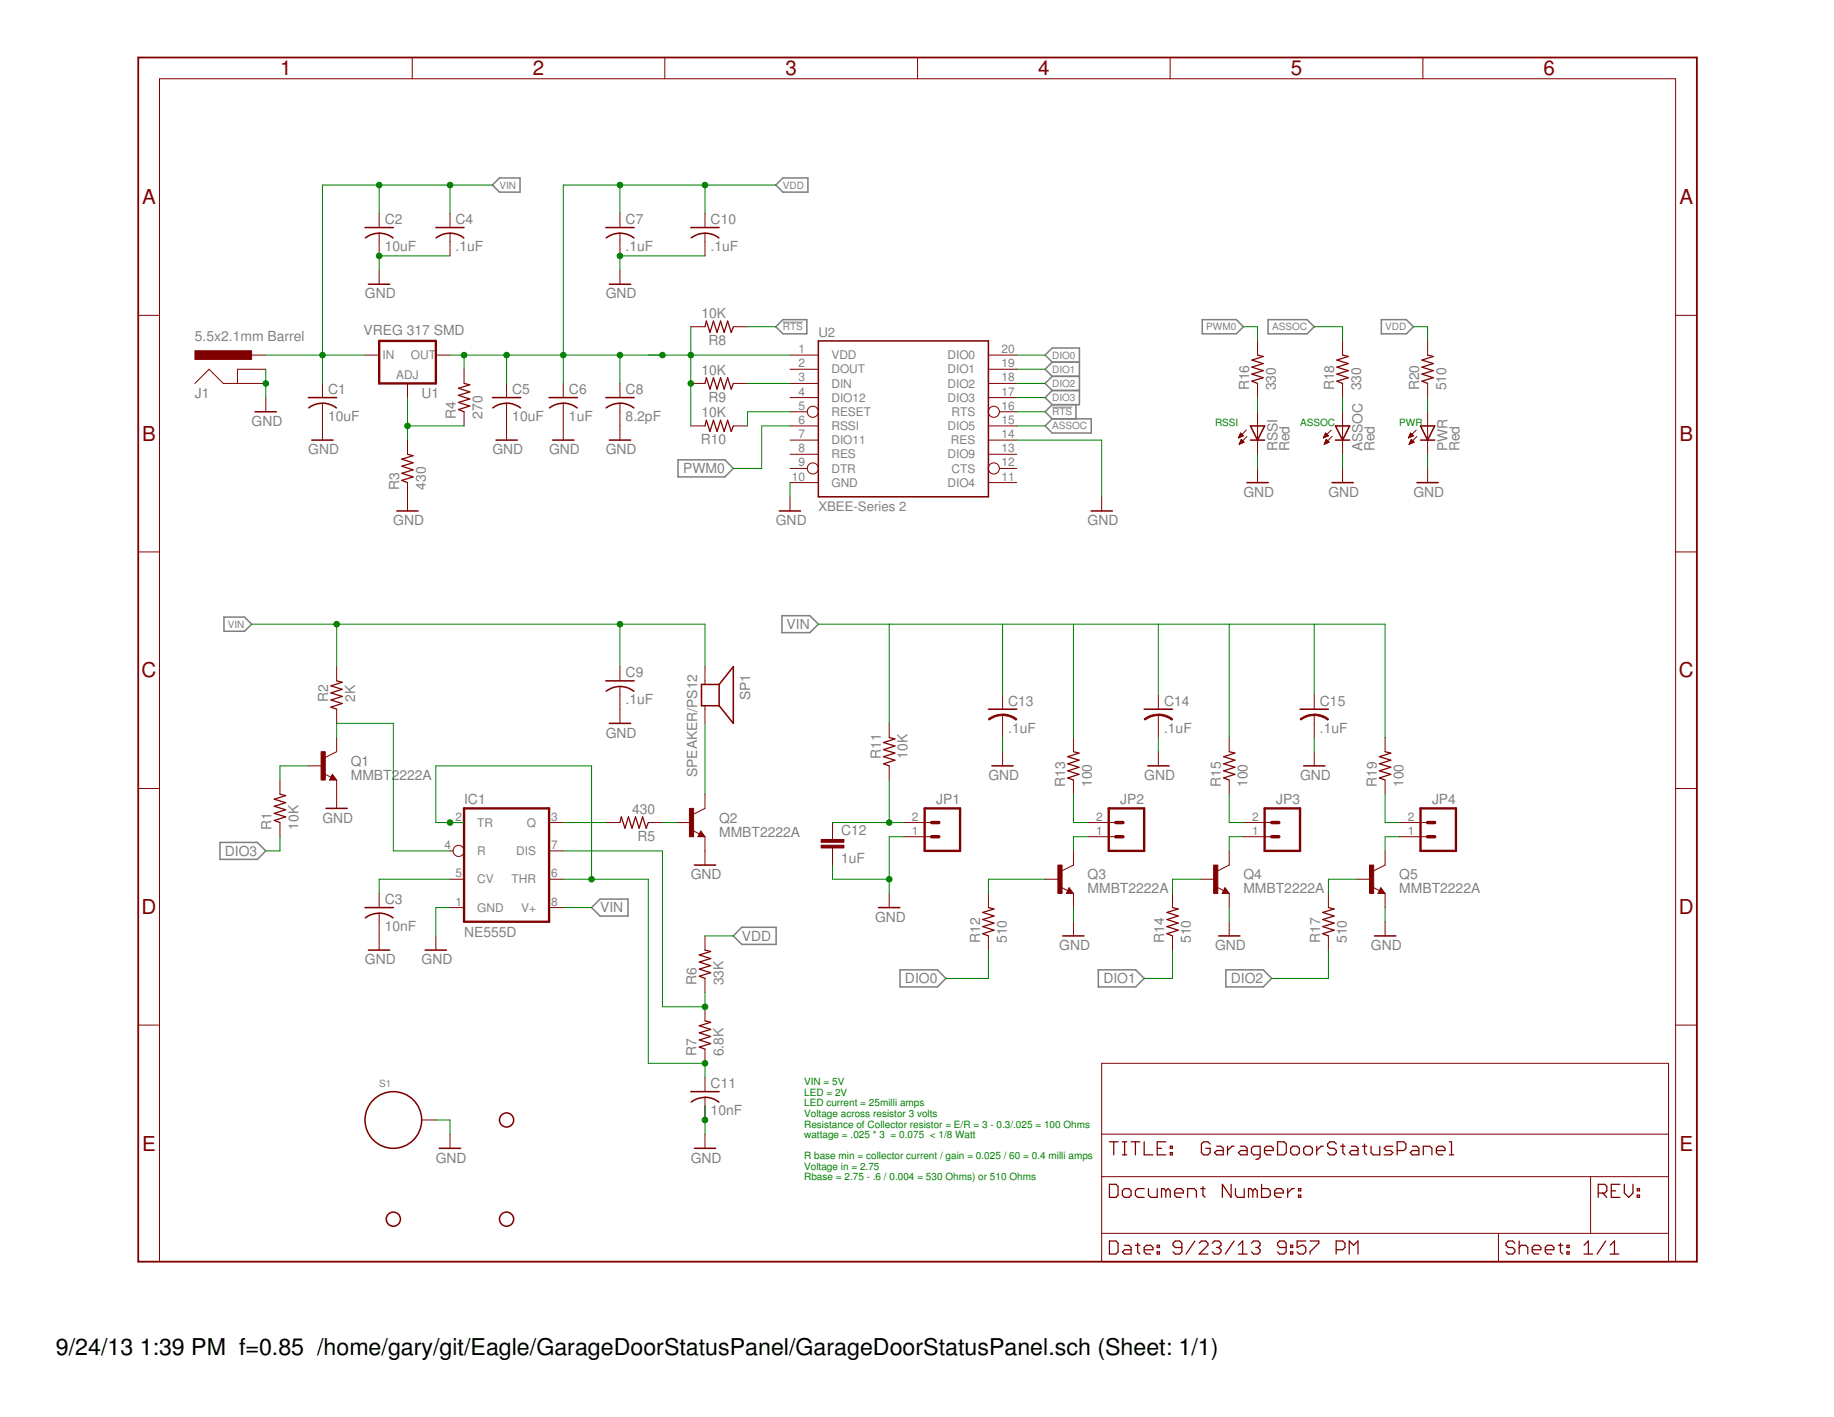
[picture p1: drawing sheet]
<svg xmlns="http://www.w3.org/2000/svg" width="279mm" height="216mm" viewBox="0 0 279 216" stroke-linecap="round" stroke-linejoin="round" font-family="sans-serif">
<g fill="none" stroke="#808080" stroke-width=".23">
<path d="M75 28.2l1.1-1.1h3.1v2.2h-3.1zM119.3 27.1h3.8v2.2h-3.8l-1.1-1.1zM118.2 49.8l1.1-1.1h3.6v2.2h-3.6zM160.3 55.2l-1.1 1.1 1.1 1M160.3 55.2h4.1M160.3 57.3h4.1M160.3 55.2l-1.1-1.1 1.1-1.1h4.1v8.7h-4.1M160.3 57.3l-1.1 1.1 1.1 1.1M160.3 59.5h4.1M160.3 59.5l-1.1 1.1 1.1 1.1M183.2 48.7h5.1l1.1 1.1-1.1 1.1h-5.1zM193.2 48.7h5.9l1.1 1.1-1.1 1.1h-5.9z"/>
<path d="M210.4 48.7h3.8l1.1 1.1-1.1 1.1h-3.8zM103.3 70.1h7.1l1.3 1.3-1.3 1.3h-7.1zM160.3 63.8h5.9v2.2h-5.9l-1.1-1.1zM160.3 61.7l-1.1 1 1.1 1.1M163.9 61.7v2.1M34.1 94h3.2l1 1.1-1 1.1h-3.2zM119.1 93.8h4.3l1.3 1.3-1.3 1.3h-4.3zM33.5 128.4h5.7l1.3 1.2-1.3 1.3h-5.7zM90.1 138.3l1.3-1.3h4.3v2.6h-4.3zM113 141.3h5.2v2.6h-5.2l-1.3-1.3zM137.1 147.8h5.7l1.3 1.3-1.3 1.3h-5.7zM167.3 147.8h5.7l1.3 1.3-1.3 1.3h-5.7z"/>
<path d="M186.8 147.8h5.6l1.3 1.3-1.3 1.3h-5.6z"/>
</g>
<path d="M119.3 49.1h3M160.3 62h3" fill="none" stroke="#808080" stroke-width=".15"/>
<g fill="none" stroke="#800000" stroke-width=".23">
<path d="M55.6 34.7h4.3M55.7 36.2a3.4 3.4 0 0 1 4.2 .1M66.4 34.7h4.3M66.4 36.2a3.4 3.4 0 0 1 4.3 .1M92.3 34.7h4.3M92.4 36.2a3.4 3.4 0 0 1 4.2 .1M105.2 34.7h4.4M105.3 36.2a3.4 3.4 0 0 1 4.2 .1M56.1 43.3h3.3M92.8 43.3h3.3M124.7 51.9h25.9v23.8h-25.9zM38.9 62.7h3.2"/>
<path d="M47 60.6h4.3M47 62.1a3.4 3.4 0 0 1 4.2 0M47.5 67.1h3.2M60.5 77.9h3.2M75 60.6h4.3M75.1 62.1a3.4 3.4 0 0 1 4.2 0M75.6 67.1h3.2M83.7 60.6h4.3M83.7 62.1a3.4 3.4 0 0 1 4.2 0M84.2 67.1h3.2M92.3 60.6h4.3M92.4 62.1a3.4 3.4 0 0 1 4.2 0"/>
<path d="M92.8 67.1h3.3M118.7 77.9h3.3M166.2 77.9h3.3M190 73.5h3.2M190.5 67.1h2.2M190.5 64.9h2.2l-1.1 2.2zM202.9 73.5h3.3M203.5 67.1h2.1M203.5 64.9h2.1l-1.1 2.2zM215.9 73.5h3.2M216.4 67.1h2.2M216.4 64.9h2.2l-1.1 2.2z"/>
<path d="M50.6 118.4l.1 .2h-.3l.2-.4 .5 .5h-.7M92.3 103.7h4.3M92.8 110.2h3.3M94.4 104.6a3.4 3.4 0 0 1 2.2 .7M94.4 104.6a3.3 3.3 0 0 0-2 .7M109.6 104.3h-2.7v3.2h2.7M109.6 104.3v3.2M109.6 104.3l2.1-2.7v8.6l-2.1-2.7M150.6 108.1h4.3M151.1 116.7h3.2M174.3 108.1h4.3M174.9 116.7h3.2"/>
<path d="M198.1 108.1h4.3M198.6 116.7h3.2M49.7 123.2h3.2M55.6 138.3h4.3M57.8 139.1l1.3 .3 .8 .4M57.8 139.1a3.3 3.3 0 0 0-2.1 .7M105.8 131.8h3.2M106.8 127l.1 .3h-.4l.3-.5 .4 .6h-.7M133.8 138.3h3.3M162.9 135.7l.1 .2h-.3l.2-.4 .4 .5h-.6M186.6 135.7l.1 .2h-.3l.2-.4 .4 .5h-.6M210.4 135.7l.1 .2h-.4l.3-.4 .4 .5h-.7"/>
<path d="M56.1 144.8h3.3M64.8 144.8h3.2M161.9 142.6h3.2M185.7 142.6h3.2M209.4 142.6h3.2M66.9 175h3.3M105.2 166.3h4.4M105.8 175h3.2M107.4 167.2a3.4 3.4 0 0 1 2.1 .7M107.4 167.2h-.4a3 3 0 0 0-1.7 .7"/>
<circle cx="59.9" cy="170.6" r="4.3"/>
<circle cx="77.2" cy="170.6" r="1.08"/>
<circle cx="59.9" cy="185.8" r="1.08"/>
<circle cx="77.2" cy="185.8" r="1.08"/>
</g>
<g fill="none" stroke="#800000" stroke-width=".15">
<path d="M62.8 8.8v3.2M101.3 8.8v3.2M139.8 8.8v3.2M178.3 8.8v3.2M216.8 8.8v3.2M57.8 32.5v2.2M57.8 35.5v3.5M68.6 32.5v2.2M68.6 35.5v3.5M94.4 32.5v2.2M94.4 35.5v3.5M107.4 32.5v2.2"/>
<path d="M107.4 35.5v3.5M21.1 48h3.2M29.7 58.4l2.2-2.1 2.1 2.1h6.5M38.3 54.1h2.2M40.5 56.3h-4.3v2.1M49.1 58.4v2.2M55.6 54.1h2.2M57.8 41.1v2.2M62.1 58.4v2.2M66.4 54.1h2.2M70.7 56.3v2.1M77.2 58.4v2.2"/>
<path d="M85.8 58.4v2.2M94.4 41.1v2.2M94.4 58.4v2.2M105.2 58.4h2.2M105.2 49.8h2.2M111.7 58.4h2.2M111.7 49.8h2.2M120.4 58.4h4.3M120.4 56.3h4.3M120.4 54.1h4.3M150.6 58.4h4.3M150.6 56.3h4.3"/>
<path d="M150.6 54.1h4.3M191.6 51.9v2.2M191.6 58.4v2.2M204.5 51.9v2.2M204.5 58.4v2.2M217.5 51.9v2.2M217.5 58.4v2.2M255.3 48h3.2M40.5 60.6v2.1M49.1 61.4v5.7M62.1 67.1v2.1M62.1 73.5v4.4"/>
<path d="M70.7 62.7v2.2M77.2 61.4v5.7M85.8 61.4v5.7M94.4 61.4v5.7M105.2 64.9h2.2M111.7 64.9h2.2M120.4 60.6h4.3M120.4 62.7h2.6M120.4 64.9h4.3M120.4 67.1h4.3M120.4 69.2h4.3M120.4 71.4h2.6"/>
<path d="M120.4 73.5h4.3M120.4 75.7v2.2M150.6 60.6h4.3M150.6 64.9h4.3M150.6 67.1h4.3M150.6 69.2h4.3M150.6 73.5h4.3M152.3 62.7h2.6M152.3 71.4h2.6M167.8 75.7v2.2M188.7 66.7h.1M188.7 66.6h.2"/>
<path d="M188.8 66.5h.3M188.8 67.7h.1M188.8 66.4h.6M188.8 67.6h.2M188.8 66.3h.6M188.9 67.5h.4M188.9 66.2h.4M188.9 67.4h.6M188.9 66.1h.2M189 67.3h.5M189 66h.1M189 67.2h.4"/>
<path d="M189 66l.4 .4-.7 .3zM189 67.1h.3M189.1 67h.1M189.1 67l.4 .4-.7 .3zM189.9 65.5l-1.2 1.2M190 66.5l-1.2 1.2M191.6 62.7v6.5M191.6 71.4v2.1M201.6 66.7h.1M201.7 66.6h.2M201.7 66.5h.4M201.7 67.7h.1"/>
<path d="M201.8 66.4h.5M201.8 67.6h.2M201.8 66.3h.5M201.8 67.5h.4M201.8 66.2h.4M201.9 67.4h.5M201.9 66.1h.2M201.9 66h.1M201.9 67.3h.5M202 66l.4 .4-.8 .3zM202 67.2h.3M202 67.1h.2"/>
<path d="M202 67h.1M202.1 67l.4 .4-.8 .3zM202.8 65.5l-1.2 1.2M202.9 66.5l-1.2 1.2M204.5 62.7v6.5M204.5 71.4v2.1M214.6 66.7h.1M214.6 66.6h.2M214.7 66.5h.4M214.7 67.7h.1M214.7 66.4h.6M214.7 67.6h.2"/>
<path d="M214.7 66.3h.5M214.8 67.5h.3M214.8 66.2h.4M214.8 67.4h.6M214.8 66.1h.3M214.8 67.3h.6M214.9 66h.1M214.9 67.2h.4M214.9 66l.4 .4-.7 .3zM214.9 67.1h.3M215 67h.1M215 67l.4 .4-.7 .3z"/>
<path d="M215.8 65.5l-1.2 1.2M215.9 66.5l-1.2 1.2M217.5 62.7v6.5M217.5 71.4v2.1M21.1 84.1h3.2M255.3 84.1h3.2M42.7 118.9v2.1M47 116.7h2.1M49.4 117.9l1 .5M50.6 118l.7 .9h-1.1zM51.3 112.4v2.1l-1.7 .9M51.3 101.6v2.1"/>
<path d="M51.3 108.1v2.1M51.3 118.9v4.3M94.4 101.6v2.1M94.4 104.6v5.6M107.4 101.6v2.7M107.4 107.5v2.7M135.5 110.2v2.2M135.5 116.7v2.2M152.7 105.9v2.2M152.7 108.9v3.5M152.7 114.5v2.2M163.5 112.4v2.1"/>
<path d="M163.5 118.9v2.1M176.5 105.9v2.2M176.5 108.9v3.5M176.5 114.5v2.2M187.3 112.4v2.1M187.3 118.9v2.1M200.2 105.9v2.2M200.2 108.9v3.5M200.2 114.5v2.2M211 112.4v2.1M211 118.9v2.1M21.1 120.1h3.2"/>
<path d="M42.7 125.3v2.2M57.8 136.1v2.2M57.8 139.1v5.7M68.6 125.3h2.1M68.6 134h2.1M68.6 129.6h.4M68.6 138.3h2.1M83.7 125.3h2.1M83.7 134h2.1M83.7 129.6h2.1M83.7 138.3h2.1M92.3 125.3h2.1"/>
<path d="M98.8 125.3h2.1M103.1 125.3h2.1M105.5 126.5l1.1 .6M106.8 126.6l.6 .9h-1.1zM107.4 121v2.2l-1.7 .8M107.4 127.5v4.3M126.8 125.3v2.6M126.8 129.2v2.6M135.5 136.1v2.2M137.6 125.3h4.3M137.6 127.5h4.3M150.6 136.1v2.2"/>
<path d="M159.2 134h2.2M161.6 135.2l1.1 .5M162.9 135.3l.6 .8h-1zM163.5 129.6v2.2l-1.7 .9M163.5 136.1v2.2M165.7 125.3h4.3M165.7 127.5h4.3M178.6 136.1v2.2M182.9 134h2.2M185.4 135.2l1 .5M186.6 135.3l.7 .8h-1.1zM187.3 129.6v2.2l-1.8 .9"/>
<path d="M187.3 136.1v2.2M189.4 125.3h4.3M189.4 127.5h4.3M202.4 136.1v2.2M206.7 134h2.2M209.1 135.2l1.1 .5M210.4 135.3l.6 .8h-1.1zM211 129.6v2.2l-1.7 .9M211 136.1v2.2M213.2 125.3h4.3M213.2 127.5h4.3M255.3 120.1h3.2"/>
<path d="M21.1 156.2h3.2M66.4 142.6v2.2M107.4 142.6v2.2M107.4 149.1v2.1M107.4 153.4v2.1M107.4 159.9v2.1M150.6 142.6v2.2M163.5 140.4v2.2M178.6 142.6v2.2M187.3 140.4v2.2M202.4 142.6v2.2M211 140.4v2.2"/>
<path d="M255.3 156.2h3.2M64.2 170.6h2.2M68.6 172.8v2.2M107.4 164.2v2.1M107.4 167.2v3.4M107.4 172.8v2.2M167.8 162h86.4v30.2h-86.4zM167.8 179.3h86.4M167.8 172.8h86.4M242.3 179.3v8.6M24.3 192.2v-180.2h231v180.2M167.8 187.9h86.4"/>
<path d="M228.3 187.9v4.3"/>
<circle cx="123.8" cy="71.4" r=".85"/>
<circle cx="123.8" cy="62.7" r=".85"/>
<circle cx="151.4" cy="62.7" r=".85"/>
<circle cx="151.4" cy="71.4" r=".85"/>
<circle cx="69.9" cy="129.6" r=".85"/>
</g>
<g fill="none" stroke="#800000" stroke-width=".19">
<path d="M70.7 58.4l.9 .2-1.8 .6 1.8 .5-1.8 .5 1.8 .6-1.8 .5 1.8 .6-1.8 .5 .9 .3M107.4 58.4l.2-.8 .6 1.7 .5-1.7 .5 1.7 .6-1.7 .5 1.7 .5-1.7 .6 1.7 .3-.9M107.4 49.8l.2-.9 .6 1.8 .5-1.8 .5 1.8 .6-1.8 .5 1.8 .5-1.8 .6 1.8 .3-.9M191.6 54.1l.8 .2-1.7 .6 1.7 .5-1.7 .5 1.7 .6-1.7 .5 1.7 .6-1.7 .5 .9 .3M204.5 54.1l.9 .2-1.7 .6 1.7 .5-1.7 .5 1.7 .6-1.7 .5 1.7 .6-1.7 .5 .8 .3M217.5 54.1l.9 .2-1.8 .6 1.8 .5-1.8 .5 1.8 .6-1.8 .5 1.8 .6-1.8 .5 .9 .3M62.1 69.2l.8 .2-1.7 .6 1.7 .5-1.7 .5 1.7 .6-1.7 .5 1.7 .6-1.7 .5 .9 .3M107.4 64.9l.2-.9 .6 1.7 .5-1.7 .5 1.7 .6-1.7 .5 1.7 .5-1.7 .6 1.7 .3-.8M51.3 103.7l.8 .2-1.7 .6 1.7 .5-1.7 .6 1.7 .5-1.7 .6 1.7 .5-1.7 .5 .9 .4M135.5 112.4l.8 .2-1.7 .5 1.7 .6-1.7 .5 1.7 .5-1.7 .6 1.7 .5-1.7 .6 .9 .3M163.5 114.5l.9 .2-1.7 .6 1.7 .5-1.7 .6 1.7 .5-1.7 .6 1.7 .5-1.7 .5 .8 .4M187.3 114.5l.8 .2-1.7 .6 1.7 .5-1.7 .6 1.7 .5-1.7 .6 1.7 .5-1.7 .5 .9 .4"/>
<path d="M211 114.5l.9 .2-1.8 .6 1.8 .5-1.8 .6 1.8 .5-1.8 .6 1.8 .5-1.8 .5 .9 .4M42.7 121l.8 .2-1.7 .6 1.7 .5-1.7 .6 1.7 .5-1.7 .5 1.7 .6-1.7 .5 .9 .3M94.4 125.3l.3-.8 .5 1.7 .5-1.7 .6 1.7 .5-1.7 .6 1.7 .5-1.7 .5 1.7 .4-.9M150.6 138.3l.8 .2-1.7 .5 1.7 .6-1.7 .5 1.7 .6-1.7 .5 1.7 .5-1.7 .6 .9 .3M178.6 138.3l.9 .2-1.7 .5 1.7 .6-1.7 .5 1.7 .6-1.7 .5 1.7 .5-1.7 .6 .8 .3M202.4 138.3l.8 .2-1.7 .5 1.7 .6-1.7 .5 1.7 .6-1.7 .5 1.7 .5-1.7 .6 .9 .3M107.4 144.8l.9 .2-1.8 .5 1.8 .5-1.8 .6 1.8 .5-1.8 .6 1.8 .5-1.8 .5 .9 .4M107.4 155.5l.9 .3-1.8 .5 1.8 .5-1.8 .6 1.8 .5-1.8 .6 1.8 .5-1.8 .5 .9 .4M169 174h1.3M169.7 174v2M171 174h.7M171 176h.7"/>
<path d="M171.3 174v2M172.3 174h1.4M173 174v2M174.3 174v2h1.3M176.3 175h.7M177.6 174h-1.3v2h1.3M178.3 175.6h.3v.4h-.3zM178.3 174.6h.3v.4h-.3zM184.4 174.3l-.4-.3h-.6l-.4 .3v1.3l.4 .4h.6l.4-.4v-.6h-.7M185.4 174.6h.6l.4 .4v1h-1l-.4-.4 .4-.3h1M187 174.6v1.4M188 174.6h-.3l-.7 .7"/>
<path d="M189 174.6h.7l.3 .4v1h-1l-.3-.4 .3-.3h1M192 176h-1l-.4-.4v-.6l.4-.4h1v1.7l-.4 .3h-.3M192.6 175.3h1.4v-.3l-.4-.4h-.6l-.4 .4v.6l.4 .4h.6M194.6 174h1l.4 .3v1.3l-.4 .4h-1zM196.6 175l.4-.4h.6l.4 .4v.6l-.4 .4h-.6l-.4-.4zM198.6 175l.3-.4h.7l.3 .4v.6l-.3 .4h-.7l-.3-.4zM200.6 174.6v1.4M201.6 174.6h-.3l-.7 .7M203.6 174.3l-.4-.3h-.6l-.4 .3v.3l.4 .4h.6l.4 .3v.3l-.4 .4h-.6l-.4-.4M204.2 174.6h.7M204.6 174.3v1.3l.3 .4M205.9 174.6h.7l.3 .4v1h-1l-.3-.4 .3-.3h1"/>
<path d="M207.6 174.6h.6M207.9 174.3v1.3l.3 .4M208.9 174.6v1l.3 .4h1v-1.4M212.2 174.6h-1l-.3 .4 .3 .3h.7l.3 .3-.3 .4h-1M212.9 175.3h.9l.4-.3v-.7l-.4-.3h-.9v2M215.2 174.6h.6l.4 .4v1h-1l-.4-.4 .4-.3h1M216.8 176v-1.4h1l.3 .4v1M218.8 175.3h1.3v-.3l-.3-.4h-.7l-.3 .4v.6l.3 .4h.7M220.8 174h.3v2M220.8 176h.7M169 180.4h1l.3 .4v1.3l-.3 .3h-1zM169 189.1h1l.3 .3v1.3l-.3 .4h-1z"/>
<path d="M171 181.4l.3-.3h.7l.3 .3v.7l-.3 .3h-.7l-.3-.3zM171.3 189.7h.7l.3 .4v1h-1l-.3-.4 .3-.3h1M173 189.7h.7M173.3 189.4v1.3l.4 .4M174.3 190.4h1.3v-.3l-.3-.4h-.7l-.3 .4v.6l.3 .4h.7M174.3 181.1h-1l-.3 .3v.7l.3 .3h1M175 181.1v1l.3 .3h1v-1.3M176.3 190.7h.3v.4h-.3zM176.3 189.7h.3v.4h-.3zM177.6 181.4l-.3-.3h-.3v1.3M177.6 181.4l.3-.3 .4 .3v1M177.6 181.4v1"/>
<path d="M178.9 181.8h1.4v-.4l-.4-.3h-.6l-.4 .3v.7l.4 .3h.6M180 190.1h-1l-.3-.4v-.3l.3-.3h.7l.3 .3v1.3l-.3 .4h-.7l-.3-.4M180.9 182.4v-1.3h1l.4 .3v1M182 189.1l-1.3 2M182.7 189.4l.3-.3h.7l.3 .3v.3l-1.3 1.4h1.3M182.9 181.1h.7M183.3 180.8v1.3l.3 .3M184.7 189.4l.3-.3h.7l.3 .3v.3l-.3 .4M185.3 190.1h.4M185.7 190.1l.3 .3v.3l-.3 .4h-.7l-.3-.4M187.6 180.4v2l-1.4-2v2M188 189.1l-1.3 2"/>
<path d="M188.2 181.1v1l.4 .3h.9v-1.3M188.7 191.1h1.3M188.7 189.7l.6-.6v2M190.6 189.4l.4-.3h.6l.4 .3v.3l-.4 .4M190.9 181.4l-.4-.3h-.3v1.3M190.9 181.4v1M190.9 181.4l.3-.3 .3 .3v1M191.3 190.1h.3M191.6 190.1l.4 .3v.3l-.4 .4h-.6l-.4-.4M192.2 180.4v2h1l.3-.3v-.7l-.3-.3h-1M194.2 181.8h1.3v-.4l-.3-.3h-.7l-.3 .3v.7l.3 .3h.7M195.9 190.1h-1l-.3-.4v-.3l.3-.3h.7l.3 .3v1.3l-.3 .4h-.7l-.3-.4"/>
<path d="M196.2 181.1v1.3M196.6 190.7h.3v.4h-.3zM196.6 189.7h.3v.4h-.3zM197.2 181.1h-.4l-.6 .7M197.8 182.1h.4v.3h-.4zM197.8 181.1h.4v.3h-.4zM198.9 189.1h-1.3v1l.7-.4h.3l.3 .4v.6l-.3 .4h-.7l-.3-.4M199.6 189.1h1.3v.3l-1.3 1.3v.4M203.6 190.4h1l.3-.3v-.7l-.3-.3h-1v2M205.5 191.1v-2l.7 .6 .7-.6v2M230.8 189.4l-.4-.3h-.6l-.4 .3v.3l.4 .4h.6l.4 .3v.3l-.4 .4h-.6l-.4-.4M231.4 190.1l.4-.4h.6l.3 .4v1"/>
<path d="M231.4 189.1v2M233.4 190.4h1.3v-.3l-.3-.4h-.7l-.3 .4v.6l.3 .4h.7M235.4 190.4h1.3v-.3l-.3-.4h-.7l-.3 .4v.6l.3 .4h.7M237.4 189.7h.7M237.7 189.4v1.3l.4 .4M238.7 190.7h.4v.4h-.4zM238.7 189.7h.4v.4h-.4zM241.3 191.1h1.3M241.3 189.7l.7-.6v2M243.5 181.8h1l.3-.4v-.6l-.3-.4h-1v2M244.1 181.8l.7 .6M244.6 189.1l-1.3 2"/>
<path d="M245.3 191.1h1.3M245.3 189.7l.7-.6v2M245.5 181.4h.6M246.8 180.4h-1.3v2h1.3M247.5 180.4v1.4l.6 .6 .7-.6v-1.4M249.4 182.1h.4v.3h-.4zM249.4 181.1h.4v.3h-.4z"/>
</g>
<g fill="#800000" stroke="#800000" stroke-width=".15">
<path d="M29.7 53.4h8.6v1.4h-8.6z"/>
<path d="M125.1 128.8h3.5v.4h-3.5z"/>
<path d="M125.1 127.9h3.5v.4h-3.5z"/>
<path d="M105 123.2h.7v4.3h-.7z"/>
<path d="M161.2 131.8h.6v4.3h-.6z"/>
<path d="M184.9 131.8h.6v4.3h-.6z"/>
<path d="M208.6 131.8h.7v4.3h-.7z"/>
<path d="M48.9 114.5h.7v4.4h-.7z"/>
</g>
<path d="M57.8 51.9h8.6v6.5h-8.6zM70.7 123.2h13v17.2h-13zM140.9 123.2h5.4v6.4h-5.4zM168.9 123.2h5.4v6.4h-5.4zM192.7 123.2h5.4v6.4h-5.4zM216.4 123.2h5.4v6.4h-5.4z" fill="none" stroke="#800000" stroke-width=".36"/>
<path d="M141.9 125.3h1.1M141.9 127.5h1.1M170 125.3h1.1M170 127.5h1.1M193.7 125.3h1.1M193.7 127.5h1.1M217.5 125.3h1.1M217.5 127.5h1.1" fill="none" stroke="#800000" stroke-width=".53"/>
<path d="M21.1 8.8h237.4v183.4h-237.4z" fill="none" stroke="#800000" stroke-width=".28"/>
<g fill="#800000" stroke="#800000" stroke-width=".15">
<path d="M152.7 108.8h.3a3.6 3.6 0 0 1 1.9 .8l-.1 .1a3.3 3.3 0 0 0-2.1-.7z" fill-rule="evenodd"/>
<path d="M150.6 109.5l.1-.1a3.3 3.3 0 0 1 2-.6v.2a3.3 3.3 0 0 0-2 .7z" fill-rule="evenodd"/>
<path d="M176.5 108.8h.2a3.4 3.4 0 0 1 1.9 .8l-.1 .1-1.1-.6-.9-.1z" fill-rule="evenodd"/>
<path d="M174.3 109.5l.2-.1a3.2 3.2 0 0 1 2-.6v.2a3.4 3.4 0 0 0-2.1 .7z" fill-rule="evenodd"/>
<path d="M200.2 108.8h.2a3.4 3.4 0 0 1 2 .8l-.1 .1-.8-.4-1.3-.3z" fill-rule="evenodd"/>
<path d="M198.1 109.5l.1-.1a3.2 3.2 0 0 1 2-.6v.2a3.3 3.3 0 0 0-2 .7z" fill-rule="evenodd"/>
</g>
<g fill="none" stroke="#008000" stroke-width=".15">
<path d="M57.8 28.2v4.3M68.6 39h-10.8v2.1M68.6 28.2v4.3M75 28.2h-25.9v30.2M94.4 28.2v4.3M107.4 28.2v4.3M107.4 39h-13v2.1M118.2 28.2h-32.4v30.2M40.5 54.1h15.1M40.5 56.3v4.3M68.6 54.1h51.8M70.7 54.1v2.2"/>
<path d="M77.2 54.1v4.3M94.4 54.1v4.3M105.2 49.8v15.1M113.9 49.8h4.3M113.9 58.4h6.5M154.9 54.1h4.3M154.9 56.3h4.3M154.9 58.4h4.3M189.4 49.8h2.2v2.1M200.2 49.8h4.3v2.1M215.3 49.8h2.2v2.1M62.1 60.6v6.5"/>
<path d="M62.1 64.9h8.6M120.4 64.9h-4.4v6.5h-4.3M120.4 73.5v2.2M120.4 62.7h-6.5v2.2M154.9 64.9h4.3M154.9 67.1h12.9v8.6M154.9 62.7h4.3M154.9 60.6h4.3M191.6 60.6v2.1M191.6 69.2v2.2M204.5 60.6v2.1M204.5 69.2v2.2"/>
<path d="M217.5 60.6v2.1M217.5 69.2v2.2M38.3 95.1h69.1v6.5M51.3 95.1v6.5M94.4 95.1v6.5M124.7 95.1h86.3v17.3M135.5 95.1v15.1M152.7 95.1v10.8M163.5 95.1v17.3M176.5 95.1v10.8M187.3 95.1v17.3M200.2 95.1v10.8"/>
<path d="M47 116.7h-4.3v2.2M51.3 112.4v-2.2h8.6v19.4h8.7M107.4 110.2v10.8M135.5 118.9v6.4M152.7 112.4v2.1M176.5 112.4v2.1M200.2 112.4v2.1M42.7 127.5v2.1h-2.2M68.6 134h-10.8v2.1M68.6 138.3h-2.2v4.3M70.7 125.3h-4.3v-8.6h23.7v17.3M85.8 129.6h15.1v23.8h6.5v-2.2"/>
<path d="M85.8 134h13v28h8.6v2.2M85.8 138.3h4.3M85.8 125.3h6.5M100.9 125.3h2.2M126.8 131.8v2.2h8.7M126.8 125.3h10.8M137.6 127.5h-2.1v8.6M159.2 134h-8.6v2.1M163.5 121v4.3h2.2M163.5 138.3v2.1M165.7 127.5h-2.2v2.1M182.9 134h-4.3v2.1"/>
<path d="M187.3 121v4.3h2.1M187.3 138.3v2.1M189.4 127.5h-2.1v2.1M206.7 134h-4.3v2.1M211 121v4.3h2.2M211 138.3v2.1M213.2 127.5h-2.2v2.1M107.4 142.6h4.3M150.6 144.8v4.3h-6.5M178.6 144.8v4.3h-4.3M202.4 144.8v4.3h-8.7M66.4 170.6h2.2v2.2"/>
<path d="M107.4 168.5v4.3"/>
</g>
<g fill="#008000" stroke="#008000" stroke-width=".15">
<circle cx="49.1" cy="54.1" r=".42"/>
<circle cx="57.8" cy="28.2" r=".42"/>
<circle cx="68.6" cy="28.2" r=".42"/>
<circle cx="94.4" cy="95.1" r=".42"/>
<circle cx="51.3" cy="95.1" r=".42"/>
<circle cx="62.1" cy="64.9" r=".42"/>
<circle cx="40.5" cy="58.4" r=".42"/>
<circle cx="107.4" cy="170.6" r=".42"/>
<circle cx="135.5" cy="134" r=".42"/>
<circle cx="94.4" cy="39" r=".42"/>
<circle cx="57.8" cy="39" r=".42"/>
<circle cx="70.7" cy="54.1" r=".42"/>
<circle cx="85.8" cy="54.1" r=".42"/>
<circle cx="94.4" cy="54.1" r=".42"/>
<circle cx="77.2" cy="54.1" r=".42"/>
<circle cx="105.2" cy="54.1" r=".42"/>
<circle cx="105.2" cy="58.4" r=".42"/>
<circle cx="100.9" cy="54.1" r=".42"/>
<circle cx="107.4" cy="28.2" r=".42"/>
<circle cx="94.4" cy="28.2" r=".42"/>
<circle cx="107.4" cy="153.4" r=".42"/>
<circle cx="90.1" cy="134" r=".42"/>
<circle cx="107.4" cy="162" r=".42"/>
<circle cx="68.6" cy="125.3" r=".42"/>
<circle cx="135.5" cy="125.3" r=".42"/>
</g>
<g font-size="3.5">
<text x="8.5" y="206.4">9/24/13</text>
<text x="21.3" y="206.4">1:39 PM f=0.85 /home/gary/git/Eagle/GarageDoorStatusPanel/GarageDoorStatusPanel.sch (Sheet: 1/1)</text>
</g>
<g font-size="3.1" fill="#800000">
<text x="42.7" y="11.5">1</text>
<text x="81.2" y="11.5">2</text>
<text x="119.7" y="11.5">3</text>
<text x="158.2" y="11.5">4</text>
<text x="196.7" y="11.5">5</text>
<text x="235.1" y="11.5">6</text>
<text x="21.6" y="31.1">A</text>
<text x="255.8" y="31.1">A</text>
<text x="21.6" y="67.2">B</text>
<text x="255.8" y="67.2">B</text>
<text x="21.6" y="103.2">C</text>
<text x="255.8" y="103.2">C</text>
<text x="21.6" y="139.3">D</text>
<text x="255.8" y="139.3">D</text>
<text x="21.6" y="175.3">E</text>
<text x="255.8" y="175.3">E</text>
</g>
<g font-size="2.1" fill="#808080">
<text x="58.6" y="34.1">C2</text>
<text x="69.4" y="34.1">C4</text>
<text x="95.3" y="34.1">C7</text>
<text x="108.3" y="34.1">C10</text>
<text x="58.6" y="38.2">10uF</text>
<text x="69.4" y="38.2">.1uF</text>
<text x="95.3" y="38.2">.1uF</text>
<text x="108.3" y="38.2">.1uF</text>
<text x="55.6" y="45.5">GND</text>
<text x="92.3" y="45.5">GND</text>
<text x="29.7" y="51.9">5.5x2.1mm Barrel</text>
<text x="55.4" y="51.1">VREG 317 SMD</text>
<text x="106.9" y="48.5">10K</text>
<text x="107.9" y="52.6">R8</text>
<text x="106.9" y="57.1">10K</text>
<text x="190.3" y="59.5" transform="rotate(-90 190.3 59.5)">R16</text>
<text x="194.4" y="59.5" transform="rotate(-90 194.4 59.5)">330</text>
<text x="203.3" y="59.5" transform="rotate(-90 203.3 59.5)">R18</text>
<text x="207.3" y="59.5" transform="rotate(-90 207.3 59.5)">330</text>
<text x="216.2" y="59.5" transform="rotate(-90 216.2 59.5)">R20</text>
<text x="220.3" y="59.5" transform="rotate(-90 220.3 59.5)">510</text>
<text x="29.7" y="60.6">J1</text>
<text x="38.3" y="64.9">GND</text>
<text x="50" y="64.1">10uF</text>
<text x="50" y="60">C1</text>
<text x="64.2" y="60.6">U1</text>
<text x="69.4" y="63.8" transform="rotate(-90 69.4 63.8)">R4</text>
<text x="73.5" y="63.8" transform="rotate(-90 73.5 63.8)">270</text>
<text x="78" y="64.1">10uF</text>
<text x="78" y="60">C5</text>
<text x="86.7" y="64.1">1uF</text>
<text x="86.7" y="60">C6</text>
<text x="95.3" y="64.1">8.2pF</text>
<text x="95.3" y="60">C8</text>
<text x="106.9" y="63.6">10K</text>
<text x="107.9" y="61.2">R9</text>
<text x="47" y="69.2">GND</text>
<text x="75" y="69.2">GND</text>
<text x="83.7" y="69.2">GND</text>
<text x="92.3" y="69.2">GND</text>
<text x="106.8" y="67.7">R10</text>
<text x="194.6" y="68.8" transform="rotate(-90 194.6 68.8)">RSSI</text>
<text x="196.4" y="68.8" transform="rotate(-90 196.4 68.8)">Red</text>
<text x="207.6" y="68.8" transform="rotate(-90 207.6 68.8)">ASSOC</text>
<text x="209.4" y="68.8" transform="rotate(-90 209.4 68.8)">Red</text>
<text x="220.5" y="68.8" transform="rotate(-90 220.5 68.8)">PWR</text>
<text x="222.3" y="68.8" transform="rotate(-90 222.3 68.8)">Red</text>
<text x="60.8" y="74.6" transform="rotate(-90 60.8 74.6)">R3</text>
<text x="64.9" y="74.6" transform="rotate(-90 64.9 74.6)">430</text>
<text x="104.1" y="72.1">PWM0</text>
<text x="189.4" y="75.7">GND</text>
<text x="202.4" y="75.7">GND</text>
<text x="215.3" y="75.7">GND</text>
<text x="59.9" y="80">GND</text>
<text x="118.2" y="80">GND</text>
<text x="165.7" y="80">GND</text>
<text x="119.8" y="95.9">VIN</text>
<text x="50" y="107" transform="rotate(-90 50 107)">R2</text>
<text x="54.1" y="107" transform="rotate(-90 54.1 107)">2K</text>
<text x="95.3" y="107.3">.1uF</text>
<text x="95.3" y="103.2">C9</text>
<text x="114.3" y="106.7" transform="rotate(-90 114.3 106.7)">SP1</text>
<text x="153.6" y="107.5">C13</text>
<text x="177.3" y="107.5">C14</text>
<text x="201.1" y="107.5">C15</text>
<text x="92.3" y="112.4">GND</text>
<text x="153.6" y="111.6">.1uF</text>
<text x="177.3" y="111.6">.1uF</text>
<text x="201.1" y="111.6">.1uF</text>
<text x="53.4" y="118.9">MMBT2222A</text>
<text x="53.4" y="116.7">Q1</text>
<text x="106.2" y="118.4" transform="rotate(-90 106.2 118.4)">SPEAKER/PS12</text>
<text x="134.2" y="115.6" transform="rotate(-90 134.2 115.6)">R11</text>
<text x="138.3" y="115.6" transform="rotate(-90 138.3 115.6)">10K</text>
<text x="150.6" y="118.9">GND</text>
<text x="162.3" y="119.9" transform="rotate(-90 162.3 119.9)">R13</text>
<text x="166.3" y="119.9" transform="rotate(-90 166.3 119.9)">100</text>
<text x="174.3" y="118.9">GND</text>
<text x="186" y="119.9" transform="rotate(-90 186 119.9)">R15</text>
<text x="190.1" y="119.9" transform="rotate(-90 190.1 119.9)">100</text>
<text x="198.1" y="118.9">GND</text>
<text x="209.7" y="119.9" transform="rotate(-90 209.7 119.9)">R19</text>
<text x="213.8" y="119.9" transform="rotate(-90 213.8 119.9)">100</text>
<text x="49.1" y="125.3">GND</text>
<text x="70.7" y="122.5">IC1</text>
<text x="96.3" y="124">430</text>
<text x="109.6" y="125.3">Q2</text>
<text x="142.6" y="122.5">JP1</text>
<text x="170.7" y="122.5">JP2</text>
<text x="194.4" y="122.5">JP3</text>
<text x="218.2" y="122.5">JP4</text>
<text x="34.3" y="130.4">DIO3</text>
<text x="41.4" y="126.4" transform="rotate(-90 41.4 126.4)">R1</text>
<text x="45.5" y="126.4" transform="rotate(-90 45.5 126.4)">10K</text>
<text x="97.1" y="128.1">R5</text>
<text x="109.6" y="127.5">MMBT2222A</text>
<text x="128.1" y="131.5">1uF</text>
<text x="128.1" y="127.2">C12</text>
<text x="58.6" y="137.7">C3</text>
<text x="105.2" y="134">GND</text>
<text x="165.7" y="136.1">MMBT2222A</text>
<text x="165.7" y="134">Q3</text>
<text x="189.4" y="136.1">MMBT2222A</text>
<text x="189.4" y="134">Q4</text>
<text x="213.2" y="136.1">MMBT2222A</text>
<text x="213.2" y="134">Q5</text>
<text x="58.6" y="141.8">10nF</text>
<text x="70.7" y="142.7">NE555D</text>
<text x="91.4" y="139">VIN</text>
<text x="113" y="143.3">VDD</text>
<text x="133.3" y="140.4">GND</text>
<text x="149.3" y="143.7" transform="rotate(-90 149.3 143.7)">R12</text>
<text x="153.4" y="143.7" transform="rotate(-90 153.4 143.7)">510</text>
<text x="177.4" y="143.7" transform="rotate(-90 177.4 143.7)">R14</text>
<text x="181.4" y="143.7" transform="rotate(-90 181.4 143.7)">510</text>
<text x="201.1" y="143.7" transform="rotate(-90 201.1 143.7)">R17</text>
<text x="205.2" y="143.7" transform="rotate(-90 205.2 143.7)">510</text>
<text x="55.6" y="146.9">GND</text>
<text x="64.2" y="146.9">GND</text>
<text x="137.9" y="149.8">DIO0</text>
<text x="161.4" y="144.8">GND</text>
<text x="168.1" y="149.8">DIO1</text>
<text x="185.1" y="144.8">GND</text>
<text x="187.5" y="149.8">DIO2</text>
<text x="208.9" y="144.8">GND</text>
<text x="106.1" y="150.1" transform="rotate(-90 106.1 150.1)">R6</text>
<text x="110.2" y="150.1" transform="rotate(-90 110.2 150.1)">33K</text>
<text x="106.1" y="160.9" transform="rotate(-90 106.1 160.9)">R7</text>
<text x="110.2" y="160.9" transform="rotate(-90 110.2 160.9)">6.8K</text>
<text x="108.3" y="165.8">C11</text>
<text x="108.3" y="169.9">10nF</text>
<text x="66.4" y="177.1">GND</text>
<text x="105.2" y="177.1">GND</text>
</g>
<g font-size="2" fill="#808080">
<text x="124.7" y="51.3">U2</text>
<text x="124.7" y="77.8">XBEE-Series 2</text>
</g>
<g font-size="1.8" fill="#808080">
<text x="121.7" y="53.8">1</text>
<text x="152.6" y="53.8">20</text>
<text x="58.3" y="54.6">IN</text>
<text x="60.3" y="57.8">ADJ</text>
<text x="62.6" y="54.6">OUT</text>
<text x="121.7" y="56">2</text>
<text x="121.7" y="58.1">3</text>
<text x="126.7" y="54.7">VDD</text>
<text x="126.7" y="56.9">DOUT</text>
<text x="126.7" y="59.1">DIN</text>
<text x="144.3" y="59.1">DIO2</text>
<text x="144.3" y="56.9">DIO1</text>
<text x="144.3" y="54.7">DIO0</text>
<text x="152.6" y="58.1">18</text>
<text x="152.6" y="56">19</text>
<text x="121.7" y="60.3">4</text>
<text x="121.7" y="62.4">5</text>
<text x="121.7" y="64.6">6</text>
<text x="126.7" y="61.2">DIO12</text>
<text x="126.7" y="63.4">RESET</text>
<text x="126.7" y="65.5">RSSI</text>
<text x="144.3" y="65.5">DIO5</text>
<text x="144.3" y="61.2">DIO3</text>
<text x="144.9" y="63.4">RTS</text>
<text x="152.6" y="64.6">15</text>
<text x="152.6" y="62.4">16</text>
<text x="152.6" y="60.3">17</text>
<text x="121.7" y="66.7">7</text>
<text x="121.7" y="68.9">8</text>
<text x="121.7" y="71.1">9</text>
<text x="126.7" y="67.7">DIO11</text>
<text x="126.7" y="69.9">RES</text>
<text x="144.3" y="69.9">DIO9</text>
<text x="144.8" y="67.7">RES</text>
<text x="152.6" y="71.1">12</text>
<text x="152.6" y="68.9">13</text>
<text x="152.6" y="66.7">14</text>
<text x="120.7" y="73.2">10</text>
<text x="126.7" y="72">DTR</text>
<text x="126.7" y="74.2">GND</text>
<text x="144.3" y="74.2">DIO4</text>
<text x="144.9" y="72">CTS</text>
<text x="152.6" y="73.2">11</text>
<text x="69.4" y="125">2</text>
<text x="72.7" y="126">TR</text>
<text x="80.3" y="126">Q</text>
<text x="84" y="125">3</text>
<text x="138.9" y="125">2</text>
<text x="167" y="125">2</text>
<text x="190.7" y="125">2</text>
<text x="214.5" y="125">2</text>
<text x="67.7" y="129.3">4</text>
<text x="72.7" y="130.3">R</text>
<text x="78.6" y="130.3">DIS</text>
<text x="84" y="129.3">7</text>
<text x="138.9" y="127.2">1</text>
<text x="167" y="127.2">1</text>
<text x="190.7" y="127.2">1</text>
<text x="214.5" y="127.2">1</text>
<text x="69.4" y="133.7">5</text>
<text x="69.4" y="138">1</text>
<text x="72.7" y="134.6">CV</text>
<text x="77.9" y="134.6">THR</text>
<text x="84" y="133.7">6</text>
<text x="84" y="138">8</text>
<text x="72.7" y="138.9">GND</text>
<text x="79.4" y="138.9">V+</text>
</g>
<g font-size="1.5" fill="#808080">
<text x="76.1" y="28.7">VIN</text>
<text x="119.3" y="28.7">VDD</text>
<text x="119.3" y="50.3">RTS</text>
<text x="183.8" y="50.3">PWM0</text>
<text x="193.8" y="50.3">ASSOC</text>
<text x="211" y="50.3">VDD</text>
<text x="160.3" y="56.8">DIO1</text>
<text x="160.3" y="59">DIO2</text>
<text x="160.3" y="54.6">DIO0</text>
<text x="160.3" y="65.4">ASSOC</text>
<text x="160.3" y="63.3">RTS</text>
<text x="160.3" y="61.1">DIO3</text>
<text x="34.7" y="95.6">VIN</text>
<text x="57.8" y="165.7">S1</text>
</g>
<g font-size="1.5" fill="#008000">
<text x="185.1" y="64.9">RSSI</text>
<text x="198.1" y="64.9">ASSOC</text>
<text x="213.2" y="64.9">PWR</text>
<text x="122.5" y="165.4">VIN = 5V</text>
<text x="122.5" y="167">LED = 2V</text>
<text x="122.5" y="168.6">LED current = 25milli amps</text>
<text x="122.5" y="170.2">Voltage across resistor 3 volts</text>
<text x="122.5" y="171.8">Resistance of Collector resistor = E/R = 3 - 0.3/.025 = 100 Ohms</text>
<text x="122.5" y="173.4">wattage = .025 * 3 = 0.075 &lt; 1/8 Watt</text>
<text x="122.5" y="176.6">R base min = collector current / gain = 0.025 / 60 = 0.4 milli amps</text>
<text x="122.5" y="178.2">Voltage in = 2.75</text>
<text x="122.5" y="179.8">Rbase = 2.75 - .6 / 0.004 = 530 Ohms) or 510 Ohms</text>
</g>
</svg>
